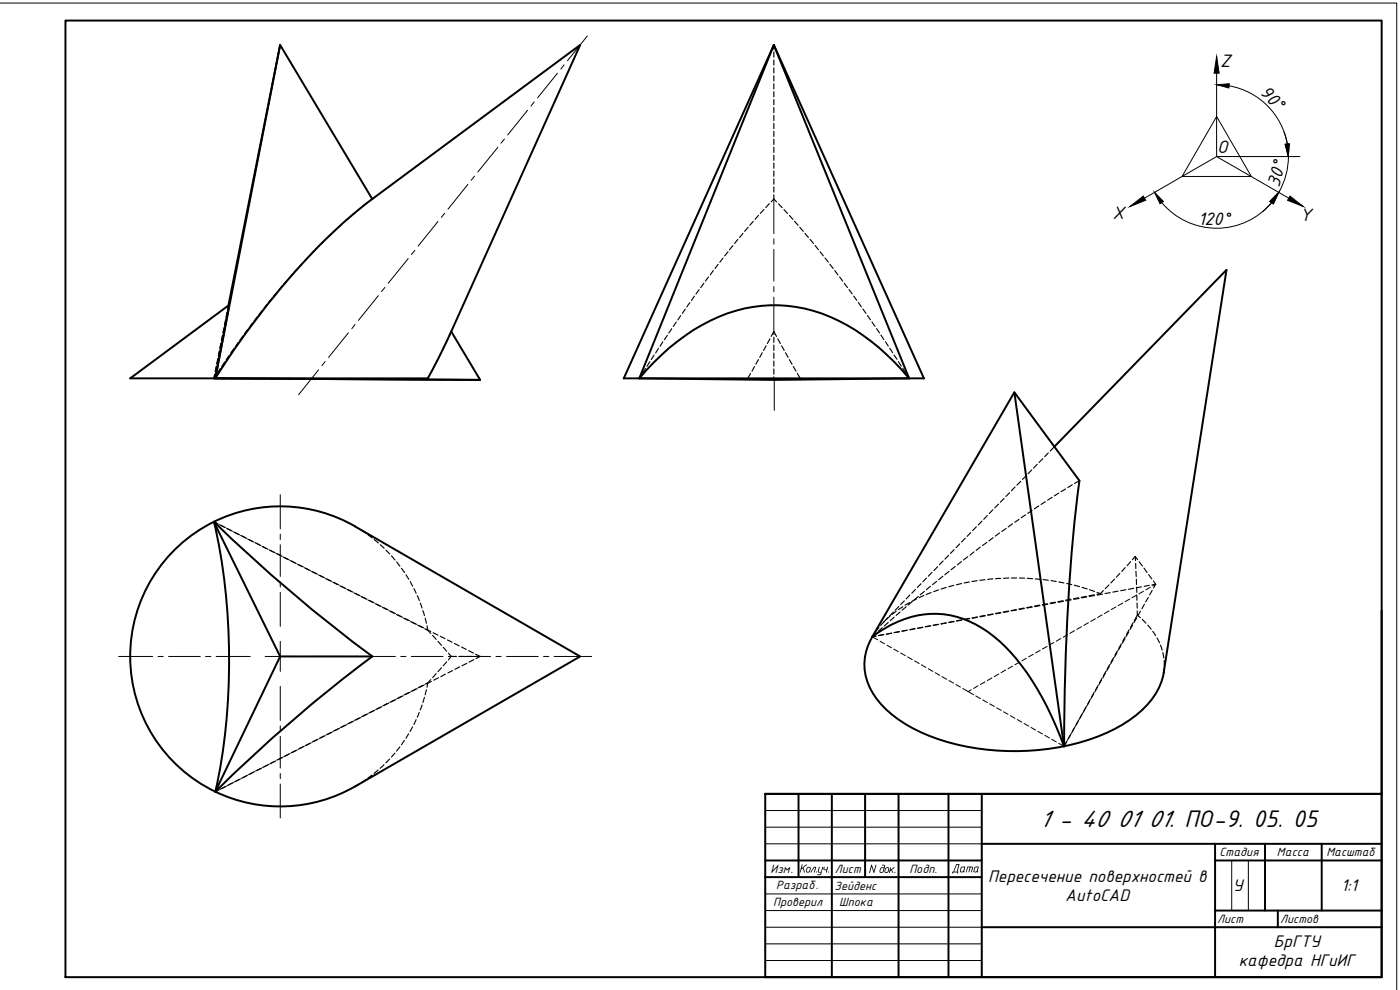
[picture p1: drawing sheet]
<svg xmlns="http://www.w3.org/2000/svg" width="420mm" height="297mm" viewBox="0 0 420 297" stroke-linecap="round" stroke-linejoin="round" font-family="sans-serif">
<!-- layer: 0 -->
<path d="M292.7 260.3l-.3 1.1 .5 .1 .6-1.2zM292.5 260.2l1.3-.1-.4 1.3 .1 .3-1.3-.1z" fill="#000"/>
<g fill="none" stroke="#000" stroke-width=".59">
<path d="M19.6 6.2h395.1v287h-395.1zM414.7 183.2v55h-185M229.7 238.2h185v55h-185zM239.6 238.2v25M249.6 238.2v55M259.6 238.2v25M269.7 238.2v55M284.6 238.2v55M294.6 238.2v55M229.7 258.2h64.9M294.6 253.2h120.1M364.7 258.2h50"/>
<path d="M364.7 253.2v40M379.6 253.2v20M396.7 253.2v20M229.7 263.2h64.9M294.6 278.2h120.1M364.7 273.2h50M383.5 273.2v5"/>
</g>
<g fill="none" stroke="#000" stroke-width=".3">
<path d="M0 .9h419.2v296.1M169.3 19.5l-1 1.2M176.3 10.8l-6 7.4M365.1 17v30l26 15M158.3 33.1l-5.9 7.4M160.3 30.6l-1 1.2M167.3 22l-6 7.4M365.1 35l10.4 17.9h-20.7zM368.9 25.8a21.5 21.5 0 0 1 17.4 17.4l-.9-3.6M140.4 55.3l-5.9 7.5M142.4 52.9l-1 1.2M149.4 44.2l-6 7.4"/>
<path d="M151.4 41.7l-1 1.3M232.2 59.7v10.4M386.7 47a21.5 21.5 0 0 1-2.9 10.7M390.1 47h-25l-26 15M122.5 77.6l-6 7.4M124.5 75.1l-1 1.3M131.4 66.4l-5.9 7.5M133.4 64l-.9 1.2M232.2 71.7v1.6M232.2 74.8v9.6M348.7 60.8a21.5 21.5 0 0 0 32.9 0l-2.6 2.6M104.6 99.9l-6 7.4"/>
<path d="M106.6 97.4l-1 1.2M113.5 88.7l-5.9 7.4M115.5 86.2l-1 1.3M232.2 86v1.5M232.2 89.1v10.4M95.6 111l-6 7.4M97.6 108.5l-1 1.2M232.4 113.5v9.6M84.1 148.4v10.3M84.1 160.3v1.6M84.1 163.4v9.6M84.1 174.6v1.5"/>
<path d="M84.1 177.7v10.2M35.6 197h10.2M47.4 197h1.6M50.6 197h9.5M61.7 197h1.6M64.9 197h10.2M79.6 197h9M84.1 192.4v9.1M93.1 197h11.3M106 197h1.6M109.1 197h9.6M120.3 197h1.5"/>
<path d="M123.4 197h9.6M134.5 197h1.6M137.7 197h9.5M148.8 197h1.6M152 197h9.5M163.1 197h1.6M166.3 197h11.3M84.1 205.9v10.3M84.1 217.7v1.7M84.1 220.9v9.5M84.1 232.1v1.5M84.1 235.2v10.2"/>
<path d="M229.7 243.2h64.9M229.7 248.2h64.9M229.7 253.2h64.9M369.7 258.2v15M374.6 258.2v15M229.7 268.2h64.9M229.7 273.2h64.9M229.7 278.2h64.9M229.7 283.2h64.9M229.7 288.2h64.9"/>
</g>
<path d="M365.1 17l.8 5h-1.5zM365.1 25.4l3.8-.3-.1 1.3zM385.7 43.3l1.2-.1-.3 3.8zM339.1 62l4-3.2 .7 1.3zM346.5 57.7l2.7 2.7-1.1 .8zM383.8 57.7l-1.7 3.5-1-.8zM387.1 58.8l4 3.2-4.7-1.9z" fill="#000" stroke="#000" stroke-width=".3"/>
<g fill="none" stroke="#000" stroke-width=".34">
<path d="M232.2 13.5v1.3M232.2 15.6v1.6M232.2 18v1.5M232.2 20.3v1.6M232.2 22.7v1.6M232.2 25.1v1.6M232.2 27.5v1.6M232.2 29.9v1.5M232.2 32.2v1.7M232.2 34.6v1.6M232.2 37v1.6M232.2 39.4v1.6"/>
<path d="M111.7 59.7l-.9 .7M232.2 59.7l-.8 .9M232.2 59.7l.9 .9M232.2 41.8v1.6M232.2 44.1v1.6M232.2 46.6v1.5M232.2 48.9v1.6M232.2 51.3v1.6M232.2 53.7v1.6M232.2 56.1v1.5M232.2 58.4v1.3M91 78.7l-1.1 1.2"/>
<path d="M92.6 76.9l-1.1 1.2M94.3 75.3l-1.1 1.1M96 73.6l-1.2 1.1M97.6 71.9l-1.1 1.1M99.4 70.2l-1.2 1.1M101.1 68.6l-1.2 1.1M102.9 67l-1.2 1.1M104.6 65.4l-1.1 1M106.5 63.9l-1.3 1M108.3 62.4l-1.2 1M110.2 60.9l-1.3 1M215.5 79.3l-.9 1.2"/>
<path d="M217 77.4l-1 1.3M218.5 75.6l-1 1.2M220 73.7l-1.1 1.2M221.4 71.8l-.9 1.3M223 70l-1 1.2M224.5 68.2l-1 1.2M226.1 66.4l-1.1 1.2M227.7 64.6l-1.1 1.2M229.3 62.9l-1.1 1.1M230.9 61.1l-1.1 1.2M233.6 61.2l1.1 1.1M235.3 62.9l1 1.1"/>
<path d="M236.9 64.6l1.1 1.2M238.5 66.4l1 1.2M240 68.2l1.1 1.2M241.6 70l1 1.2M243.1 71.8l1 1.3M244.6 73.7l1 1.2M246.1 75.6l1 1.2M247.6 77.4l1 1.2M249 79.3l1 1.2M67.2 98.3l-.3 1.6M67.3 98.2l-.3 1.6M67.7 96l-.3 1.6"/>
<path d="M67.8 95.9l-.4 1.6M68.2 93.7l-.4 1.5M68.2 93.6l-.3 1.6M68.5 91.7l-.2 1.2M68.7 91.6l-.3 1.2M74.3 98.9l-.9 1.2M75.7 97l-.9 1.2M77.2 95.1l-1 1.2M78.7 93.2l-1 1.3M80.1 91.3l-.9 1.3M81.6 89.5l-1 1.2M83.1 87.7l-1 1.2"/>
<path d="M84.7 85.8l-1 1.2M86.2 84l-1 1.2M87.8 82.2l-1.1 1.2M89.4 80.5l-1.1 1.1M135.4 99.5l-.6 1.3M201.6 98.6l-.9 1.3M202.9 96.6l-.8 1.3M204.3 94.7l-.9 1.3M205.7 92.7l-.9 1.4M207.1 90.8l-1 1.3M208.4 88.8l-.9 1.4M209.8 86.9l-.9 1.3"/>
<path d="M211.2 85l-.9 1.3M212.6 83.1l-.9 1.3M214.1 81.2l-1 1.3M232.2 99.5l-.8 1.5M232.2 99.5l.8 1.5M232.2 99.5v.9M250.5 81.2l1 1.3M252 83.1l.9 1.3M253.4 85l.9 1.3M254.8 86.9l.9 1.3M256.2 88.8l.9 1.3M257.6 90.7l.9 1.4"/>
<path d="M259 92.7l.9 1.3M260.3 94.6l.9 1.4M261.7 96.6l.9 1.3M263.1 98.6l.8 1.3M64.4 112.3l-.2 1.2M64.8 112.6l-.6 .9M64.9 110l-.3 1.6M64.9 109.9l-.3 1.6M65.4 107.7l-.3 1.5M65.4 107.6l-.3 1.6M65.8 105.4l-.3 1.5M65.9 105.3l-.4 1.5"/>
<path d="M66.1 110.6l-.9 1.3M66.3 103l-.3 1.5M66.3 102.9l-.3 1.6M66.8 100.7l-.4 1.5M66.8 100.6l-.3 1.5M67.4 108.6l-.9 1.3M68.8 106.6l-.9 1.3M70.1 104.7l-.9 1.3M71.5 102.7l-.9 1.3M72.9 100.8l-.9 1.3M129.1 112.2l-.7 1.3M130.3 110.1l-.8 1.4"/>
<path d="M131.3 108l-.7 1.4M132.4 105.9l-.7 1.4M133.4 103.7l-.6 1.4M134.5 101.5l-.7 1.5M192.4 112.6l-.5 .9M193.7 110.6l-.8 1.3M195 108.5l-.8 1.4M196.3 106.5l-.8 1.4M197.6 104.5l-.8 1.4M198.9 102.6l-.8 1.3M200.3 100.6l-.9 1.3M225.3 112l-.9 1.5"/>
<path d="M226.4 110l-.7 1.4M227.6 107.9l-.8 1.4M228.8 105.8l-.8 1.4M229.9 103.7l-.7 1.4M231.1 101.7l-.8 1.4M232.2 101.2v1.5M232.2 103.5v1.6M232.2 105.9v1.6M232.2 108.3v1.6M232.2 110.7v1.6M232.2 113.1v.9M233.4 101.7l.8 1.4"/>
<path d="M234.6 103.7l.7 1.4M235.8 105.8l.7 1.4M236.9 107.9l.8 1.4M238.1 110l.8 1.4M239.3 112l.9 1.5M264.4 100.5l.9 1.4M265.7 102.5l.9 1.3M267 104.5l.9 1.3M268.3 106.5l.9 1.3M269.6 108.5l.9 1.3M270.9 110.5l.9 1.3M272.2 112.5l.6 1"/>
<path d="M311.3 139.3l-1.1 1.1M313 137.6l-1.2 1.2M314.6 135.9l-1.1 1.1M316.4 134l-1.2 1.3M65.2 157l-1-.4 1.3 .7M65.9 157.4l1.4 .7M66.3 157.6l1.3 .7M68 158.5l1.8 .9M70.1 159.6l1.4 .7M70.5 159.8l1.4 .7M106.6 158l1.2 .7M108.5 159.1l1.3 .9"/>
<path d="M291.3 159.8l-1.1 1.1M293 158.1l-1.1 1.1M294.7 156.4l-1.1 1.1M296.3 154.7l-1.1 1.1M298 152.9l-1.1 1.2M299.7 151.2l-1.2 1.2M300 159.9l-1.3 1M301.3 149.5l-1.1 1.2M301.9 158.6l-1.2 .9M303 147.9l-1.1 1.1M303.9 157.2l-1.3 .9M304.6 146.1l-1.1 1.2"/>
<path d="M305.8 155.8l-1.3 .9M306.3 144.4l-1.1 1.2M307.8 154.5l-1.3 .8M308 142.7l-1.1 1.1M309.6 141l-1.1 1.1M309.8 153.1l-1.4 .9M311.7 151.8l-1.3 .9M313.7 150.5l-1.3 .9M315.8 149.2l-1.4 .9M317.8 147.9l-1.4 .9M319.8 146.7l-1.4 .8M321.8 145.4l-1.3 .9"/>
<path d="M323.9 144.2l-1.4 .9M72.2 160.6l1.8 .9M74.3 161.7l1.5 .8M74.8 161.9l1.4 .7M76.5 162.8l1.8 .9M78.6 163.9l1.4 .7M79 164.1l1.4 .7M80.7 165l1.4 .7M81.1 165.1l1.4 .7M82.8 166l1.5 .7M83.2 166.2l1.5 .7M85 167.1l1.4 .7"/>
<path d="M85.4 167.3l1.4 .7M87.1 168.2l1.4 .7M87.5 168.3l1.4 .8M89.2 169.3l1.4 .7M89.6 169.4l1.5 .7M91.4 170.3l1.4 .8M91.7 170.5l1.5 .7M93.5 171.4l1.4 .8M93.9 171.6l1.4 .7M95.6 172.5l1.4 .7M96 172.7l1.4 .7M97.7 173.6l1.4 .7"/>
<path d="M98.1 173.7l1.4 .7M99.9 174.7l1.4 .7M100.2 174.8l1.5 .7M102 175.8l1.4 .6M102.4 175.9l1.4 .7M104.1 176.8l1.4 .7M104.5 176.9l1.4 .8M106.2 177.9l1.5 .7M106.6 178l1.4 .7M108.3 179l1.5 .7M108.8 179.1l1.4 .7M110.4 160.4l1.3 1"/>
<path d="M112.3 161.9l1.2 1M114.1 163.4l1.2 1.1M115.8 165.1l1.2 1.1M117.5 166.8l1 1.2M119 168.6l1 1.3M120.5 170.5l.9 1.3M121.8 172.5l.9 1.3M123.1 174.5l.7 1.4M124.2 176.6l.7 1.4M125.2 178.7l.7 1.5M273 178.5l-1.1 1.2M274.7 176.9l-1.1 1.1"/>
<path d="M275.1 179.7l-1.4 .7M275.6 179l-1.2 1M276.4 175.2l-1.1 1.1M277.2 178.7l-1.4 .7M277.4 177.4l-1.2 1.1M278 173.4l-1.1 1.2M279.2 175.9l-1.2 1M279.4 177.8l-1.4 .6M279.7 171.7l-1.1 1.2M281.1 174.4l-1.2 1M281.4 170l-1.1 1.2M281.7 177l-1.5 .5"/>
<path d="M283 172.9l-1.3 1M283 168.3l-1.1 1.1M284 176.3l-1.6 .4M284.7 166.6l-1.1 1.2M284.8 171.4l-1.3 1.1M286.3 175.6l-1.6 .5M286.3 164.9l-1.1 1.2M286.7 170l-1.3 1M288 163.2l-1.1 1.1M288.5 168.5l-1.2 1M288.6 175.1l-1.6 .4M289.7 161.5l-1.1 1.1"/>
<path d="M290.4 167l-1.2 1M290.9 174.6l-1.6 .3M292.3 165.6l-1.2 1M293.2 174.2l-1.5 .3M294.2 164.2l-1.3 .9M295.6 173.9l-1.6 .2M296.2 162.8l-1.3 .9M298 173.7l-1.6 .1M298.1 161.3l-1.3 1M300.4 173.6h-1.6M302.8 173.4l-1.6 .1M303.5 173.4h1.6"/>
<path d="M305.9 173.4l1.6 .1M308.3 173.5l1.6 .1M310.7 173.7l1.6 .1M313.1 173.9l1.5 .2M315.4 174.2l1.6 .3M317.8 174.6l1.5 .3M320.1 175.1l1.5 .3M321.4 179.8l-1.6 .3M321.5 180l-1.6 .3M322.4 175.6l1.6 .4M323.7 179.4l-1.5 .2M323.8 179.6l-1.5 .2"/>
<path d="M324.7 176.2l1.6 .5M326.1 178.9l-1.6 .3M326.2 179.1l-1.6 .3M327 176.9l1.5 .5M328.4 178.5l-1.6 .3M328.5 178.7l-1.6 .3M329.2 177.7l1 .4M330.2 178.1l-1 .2M330.9 178.3l-1.6 .2M331.1 177.2l-.9 .9M332.8 175.5l-1.1 1.1M333.2 177.8l-1.6 .3"/>
<path d="M334.5 173.8l-1.1 1.1M335.5 177.4l-1.5 .3M336.1 172l-1.1 1.2M337.7 170.3l-1.1 1.1M337.9 176.9l-1.6 .3M339.3 168.5l-1.1 1.2M340.2 176.5l-1.5 .3M340.7 166.9l-.8 1M340.7 166.9l.1 1.3M340.7 166.9l.7 1M340.8 169l.1 1.6M340.9 171.4l.1 1.6"/>
<path d="M341 173.8l.1 1.6M341.1 176.1l.1 1.6M341.2 178.5v1.6M341.9 168.6l1 1.2M342.6 176.1l-1.6 .2M343.3 170.5l1 1.3M344.6 179.2l-.8 1.4M344.7 172.4l1 1.3M344.9 175.6l-1.5 .3M345.8 177.2l-.8 1.3M346.2 174.3l.6 1M346.8 175.3l-.6 1.1"/>
<path d="M346.8 175.3l-1.1 .2M110.4 180l1.5 .7M110.9 180.2l1.4 .7M112.6 181.1l1.4 .7M113 181.3l1.4 .7M114.7 182.2l1.4 .7M115.1 182.3l1.4 .7M116.8 183.3l1.4 .7M117.3 183.4l1.4 .7M119 184.3l1.4 .8M119.4 184.5l1.4 .7M121.1 185.4l1.4 .8"/>
<path d="M121.5 185.5l1.4 .8M123.2 186.5l1.4 .7M123.6 186.6l1.5 .8M125.3 187.6l1.4 .7M125.8 187.7l1.4 .7M126.2 181l.5 1.4M126.9 183.2l.5 1.5M127.5 188.7l.9 .4M127.6 185.5l.4 1.5M127.9 188.8l1.4 .7M128.1 187.8l.3 1.3M128.4 189.1l.9 1"/>
<path d="M129.8 190.7l1.1 1.1M130 189.9l1.4 .7M131.4 192.4l1.1 1.2M132.1 190.9l1.5 .7M133 194.2l1.1 1.2M134.1 198.6l-1.1 1.2M134.3 192l1.4 .7M134.6 196l.8 1M135.4 197l-.8 1M135.4 197h1.6M136.4 193.1l1.4 .7M137.8 197h1.6"/>
<path d="M138.5 194.1l1.4 .7M140.1 199l-1.5 .8M140.2 197h1.5M140.6 195.2l1.5 .7M142.2 197.9l-1.4 .8M142.5 197h1.6M142.7 196.3l1.4 .7M144.1 197l-1.2 .6M262.3 190.1l-.5 .9M262.8 190.9l-1 .1M262.9 190.8l-1.1 .2M263 189.9l-1.2 1.1"/>
<path d="M263.8 188.2l-1 1.3M264.8 188.3l-1.2 1.1M265.2 190.4l-1.6 .3M265.3 190.4l-1.6 .3M265.3 186.5l-1 1.1M266.4 185.4l-1.2 1.3M266.6 186.8l-1.2 1M267.1 184.9l-1.2 1M267.6 190l-1.6 .3M268.1 183.7l-1.1 1.1M268.4 185.2l-1.2 1M269 183.4l-1.3 .9"/>
<path d="M269.7 182l-1.1 1.1M269.9 189.5l-1.6 .3M270 189.6l-1.6 .2M270.1 183.6l-1.2 1M270.9 182.1l-1.3 .8M271.4 180.3l-1.1 1.1M271.9 182.1l-1.2 1M272.2 189.1l-1.6 .3M272.3 189.1l-1.5 .3M273 180.8l-1.4 .8M273.8 180.5l-1.3 1.1M274.5 188.6l-1.5 .3"/>
<path d="M274.7 188.7l-1.6 .3M276.9 188.2l-1.6 .3M277 188.2l-1.6 .3M279.2 187.8l-1.5 .2M279.3 187.8l-1.6 .3M281.6 187.3l-1.6 .3M281.7 187.4l-1.6 .2M283.9 186.9l-1.5 .3M284 186.9l-1.6 .3M286.3 186.4l-1.6 .3M286.3 186.5l-1.5 .3M288.6 186l-1.6 .3"/>
<path d="M288.7 186l-1.6 .3M290.9 185.5l-1.5 .3M291 185.6l-1.5 .3M293.3 185.1l-1.6 .3M293.4 185.2l-1.6 .3M295.6 184.6l-1.6 .3M295.7 184.8l-1.5 .3M297.9 184.2l-1.5 .3M298.1 184.3l-1.6 .3M300.3 183.8l-1.6 .3M300.4 183.9l-1.6 .3M302.6 183.3l-1.5 .3"/>
<path d="M302.8 183.5l-1.6 .3M305 182.9l-1.6 .3M305.1 183l-1.6 .3M307.3 182.4l-1.5 .3M307.4 182.6l-1.5 .3M309.7 182l-1.6 .3M309.8 182.1l-1.6 .3M312 181.6l-1.6 .2M312.1 181.7l-1.5 .3M314.3 181.1l-1.5 .3M314.5 181.3l-1.6 .3M316.7 180.7l-1.6 .3"/>
<path d="M316.8 180.8l-1.5 .3M319 180.2l-1.5 .3M319.2 180.4l-1.6 .3M332.9 200l-.8 1.3M333 199.4l-.7 1.4M334.1 197.9l-.8 1.3M334.2 197.3l-.8 1.4M335.2 195.8l-.7 1.4M335.4 195.2l-.8 1.4M336.4 193.7l-.8 1.4M336.5 193.2l-.8 1.3M337.6 191.7l-.8 1.3"/>
<path d="M337.7 191.1l-.8 1.3M338.8 189.6l-.8 1.4M338.8 189l-.7 1.4M339.9 187.5l-.8 1.4M340 186.9l-.7 1.4M341.1 185.4l-.8 1.4M341.2 180.9l.1 1.6M341.3 183.3v1.3M341.3 184.6l.9 .7M341.3 184.6l-.9 1.6M342.3 183.4l-.8 1.3M342.8 185.8l1.1 1.2"/>
<path d="M343.5 181.3l-.8 1.4M344.5 187.6l1 1.2M345.9 189.4l.9 1.3M347.3 191.4l.7 1.5M348.3 193.6l.5 1.5M349 195.8l.3 1.6M349.4 198.2v1.6M99.3 219.8l-1.4 .7M99.8 219.6l-1.5 .7M101.9 218.5l-1.9 .9M103.6 217.6l-1.4 .7M104 217.5l-1.4 .7"/>
<path d="M105.7 216.5l-1.4 .7M106.1 216.4l-1.4 .7M107.8 215.4l-1.4 .7M108.2 215.3l-1.4 .7M109.9 214.3l-1.4 .7M110.4 214.2l-1.4 .7M112.5 213.1l-1.8 .9M114.2 212.2l-1.4 .7M114.6 212l-1.4 .8M116.3 211.1l-1.4 .7M116.7 210.9l-1.4 .8M118.4 210l-1.4 .7"/>
<path d="M118.9 209.9l-1.5 .7M120.5 208.9l-1.4 .7M121 208.8l-1.5 .7M122.6 207.8l-1.4 .7M123.1 207.7l-1.4 .7M123.8 218.1l-.7 1.4M124.8 206.7l-1.4 .8M124.9 215.9l-.7 1.5M125.2 206.6l-1.4 .7M125.8 213.8l-.6 1.4M126.7 211.5l-.6 1.5M126.9 205.6l-1.4 .8"/>
<path d="M127.3 205.5l-1.4 .7M127.4 209.2l-.5 1.6M128 207l-.4 1.5M128.4 204.9l-.3 1.3M129.3 203.9l-.9 1-.8 .4M129.5 204.5l-1.4 .7M130.9 202.1l-1.1 1.2M131.6 203.4l-1.4 .7M132.5 200.3l-1.1 1.2M133.7 202.3l-1.4 .7M135.8 201.2l-1.4 .7M138 200.1l-1.5 .7"/>
<path d="M322.3 218.6l-.7 1.4M322.6 218.1l-.8 1.4M323.5 216.5l-.8 1.4M323.8 216l-.8 1.4M324.7 214.4l-.8 1.4M324.9 213.9l-.8 1.4M325.8 212.4l-.7 1.4M326.1 211.9l-.8 1.4M327.2 209.8l-.9 1.9M328.2 208.2l-.8 1.4M328.4 207.7l-.8 1.4M329.4 206.1l-.8 1.4"/>
<path d="M329.6 205.6l-.8 1.4M330.5 204.1l-.7 1.4M330.7 203.5l-.8 1.4M331.7 202l-.7 1.4M331.9 201.5l-.8 1.3M349.4 200.6l-.2 1.1M65.8 236.9l-1.2 .7 .8-.5M67.9 235.9l-1.8 .9M70.1 234.8l-1.9 .9M71.8 233.9l-1.4 .7M72.2 233.7l-1.4 .7M73.9 232.8l-1.4 .7"/>
<path d="M74.3 232.6l-1.4 .7M76 231.7l-1.4 .7M76.4 231.5l-1.4 .7M78.1 230.6l-1.4 .7M78.6 230.4l-1.5 .8M80.7 229.3l-1.9 1M82.4 228.5l-1.4 .7M82.8 228.3l-1.4 .7M84.5 227.4l-1.4 .7M84.9 227.2l-1.4 .7M86.6 226.3l-1.4 .7M87 226.1l-1.4 .8"/>
<path d="M88.7 225.2l-1.4 .7M89.2 225l-1.4 .7M90.8 224.1l-1.3 .7M91.3 223.9l-1.4 .7M93.4 222.9l-1.8 .9M95.5 221.8l-1.8 .9M97.2 220.8l-1.4 .8M97.6 220.7l-1.4 .7M107.7 235.3l-1.1 .7M109.7 234l-1.3 .9M111.6 232.6l-1.2 .9M113.5 231l-1.2 1.1"/>
<path d="M115.2 229.4l-1.1 1.1M116.9 227.7l-1.1 1.2M118.5 226l-1 1.1M120 224.1l-1 1.3M121.4 222.2l-.9 1.3M122.6 220.2l-.8 1.3M320.3 222.3l-1 1.6 .7-1.2M321.2 220.7l-.8 1.4M321.4 220.2l-.8 1.4"/>
</g>
<g fill="none" stroke="#000" stroke-width=".59">
<path d="M84.1 13.5l-19.5 100 79.5 .5-8.7-14.5M232.2 13.5l40.6 100-40.6 .5-40.3-.5zM111.7 59.7a192.4 192.4 0 0 0-39.6 42.6l-7.5 11.2h63.8l3-5.6 4-8.4M111.7 59.7l-27.6-46.2-15.6 78.2M111.7 59.7l62.4-46.2-38.7 86M39.1 113.5l29.6-21.9-4.1 21.9zM64.2 113.5l79.9 .5M191.9 113.5h-4.7l45-100 45.1 100h-4.5M196.3 108.6a54.5 54.5 0 0 1 29.6-16.5 43.8 43.8 0 0 1 33.1 8.5 73.7 73.7 0 0 1 13.8 12.9h-80.9zM304.4 117.7l14.9 106.2M316.4 134l51.7-53-18.8 120.7a21.7 21.7 0 0 1-9.3 13.6 59.3 59.3 0 0 1-32.5 10 66.8 66.8 0 0 1-34.7-7.4 25.5 25.5 0 0 1-12.9-14.8 15.7 15.7 0 0 1 1.9-12.1M64.2 156.6l19.9 40.4h27.6"/>
<path d="M64.2 156.6a45 45 0 0 0-25.1 40.6 45 45 0 0 0 25.5 40.3M64.2 156.6a45 45 0 0 1 42.4 1.4M64.2 156.6a461.8 461.8 0 0 0 47.5 40.3M64.2 156.6a191.7 191.7 0 0 1 .4 80.9 449.8 449.8 0 0 1 47.1-40.5M106.6 158l67.5 39-67.5 38.9a45 45 0 0 1-42 1.6M84.1 197l-19.5 40.6M261.8 191a30.5 30.5 0 0 1 21.5-6.7 32.4 32.4 0 0 1 20.1 11.5 84.9 84.9 0 0 1 15.9 28.1M261.8 191l42.6-73.3 19.6 26.5a626.3 626.3 0 0 0-4.6 79.7"/>
</g>
<circle cx="128.4" cy="113.5" r=".12" fill="#000" stroke="#000" stroke-width=".3"/>
<g fill="none" stroke="#000" stroke-width=".3">
<path d="M339 179.7l-1.3 .8M341.1 178.5l-1.4 .9M343.2 177.4l-1.4 .8M345.2 176.2l-1.3 .8M346.8 175.3l-.9 .5M261.8 191l1.6 1M264.1 192.4l1.4 .8M266.2 193.6l1.3 .7M268.2 194.8l1.4 .7M270.3 195.9l1.4 .8M272.4 197.1l1.4 .8M274.4 198.3l1.4 .8"/>
<path d="M276.5 199.5l1.4 .8M303.9 199.9l-1.4 .7M305.9 198.7l-1.3 .8M308 197.5l-1.3 .8M310.1 196.3l-1.4 .8M312.2 195.1l-1.4 .8M314.2 194l-1.4 .7M316.3 192.8l-1.4 .7M318.3 191.6l-1.3 .8M320.4 190.4l-1.3 .8M322.5 189.2l-1.4 .8M324.6 188l-1.4 .8"/>
<path d="M326.6 186.8l-1.4 .8M328.7 185.7l-1.4 .8M330.8 184.5l-1.4 .8M332.8 183.3l-1.3 .8M334.9 182.1l-1.4 .8M337 180.9l-1.4 .8M278.6 200.6l1.4 .9M280.7 201.8l1.3 .8M282.7 203l1.4 .8M284.8 204.2l1.4 .8M286.9 205.4l1.3 .7M288.9 206.6l1.7 .9"/>
<path d="M290.6 207.5l1.6 .9M291.5 207l-.9 .5M292.9 208.8l1.4 .8M293.5 205.8l-1.3 .8M294.9 210l1.4 .8M295.6 204.6l-1.4 .8M297 211.2l1.4 .7M297.7 203.4l-1.4 .8M299.1 212.4l1.4 .7M299.8 202.2l-1.4 .8M301.2 213.6l1.3 .7M301.8 201l-1.4 .8"/>
<path d="M303.2 214.7l1.4 .8M305.3 215.9l1.4 .8M307.3 217.1l1.4 .8M309.4 218.3l1.4 .8M311.5 219.4l1.4 .8M313.6 220.6l1.4 .8M315.6 221.8l1.4 .8M317.7 223l1.6 .9"/>
</g>
<text font-size="7.8" x="312" y="248.2">1 - 40 01 01. ПО-9. 05. 05</text>
<g font-size="5.8">
<text x="366.2" y="20.2">Z</text>
<text x="377.9" y="28" transform="rotate(45 377.9 28)">90°</text>
<text x="365.3" y="46">О</text>
<text x="383.9" y="56.4" transform="rotate(-75 383.9 56.4)">30°</text>
<text x="333.8" y="65.7">X</text>
<text x="359.6" y="67.5">120°</text>
<text x="390.1" y="66.3">Y</text>
</g>
<g font-size="5.4">
<text x="296.6" y="264.5">Пересечение поверхностей в</text>
<text x="370" y="267.4">У</text>
<text x="402.5" y="267.4">1:1</text>
<text x="319.7" y="270.4">AutoCAD</text>
<text x="382.3" y="284">БрГТУ</text>
<text x="371.8" y="289.8">кафедра НГиИГ</text>
</g>
<g font-size="3.9">
<text x="366" y="256.9">Стадия</text>
<text x="383.2" y="256.9">Масса</text>
<text x="398.1" y="256.9">Масштаб</text>
<text x="231.2" y="261.9">Изм.</text>
<text x="239.7" y="261.8">Кол .уч.</text>
<text x="250.6" y="261.9">Лист</text>
<text x="260.6" y="261.9">Nдок .</text>
<text x="272.9" y="261.9">Подп.</text>
<text x="285.5" y="261.8">Дата</text>
<text x="232.9" y="266.8">Разраб.</text>
<text x="250.5" y="266.9">Зейденс</text>
<text x="232" y="271.9">Проверил</text>
<text x="251.9" y="271.9">Шпока</text>
<text x="365.3" y="276.9">Лист</text>
<text x="384.2" y="276.9">Листов</text>
</g>
</svg>
